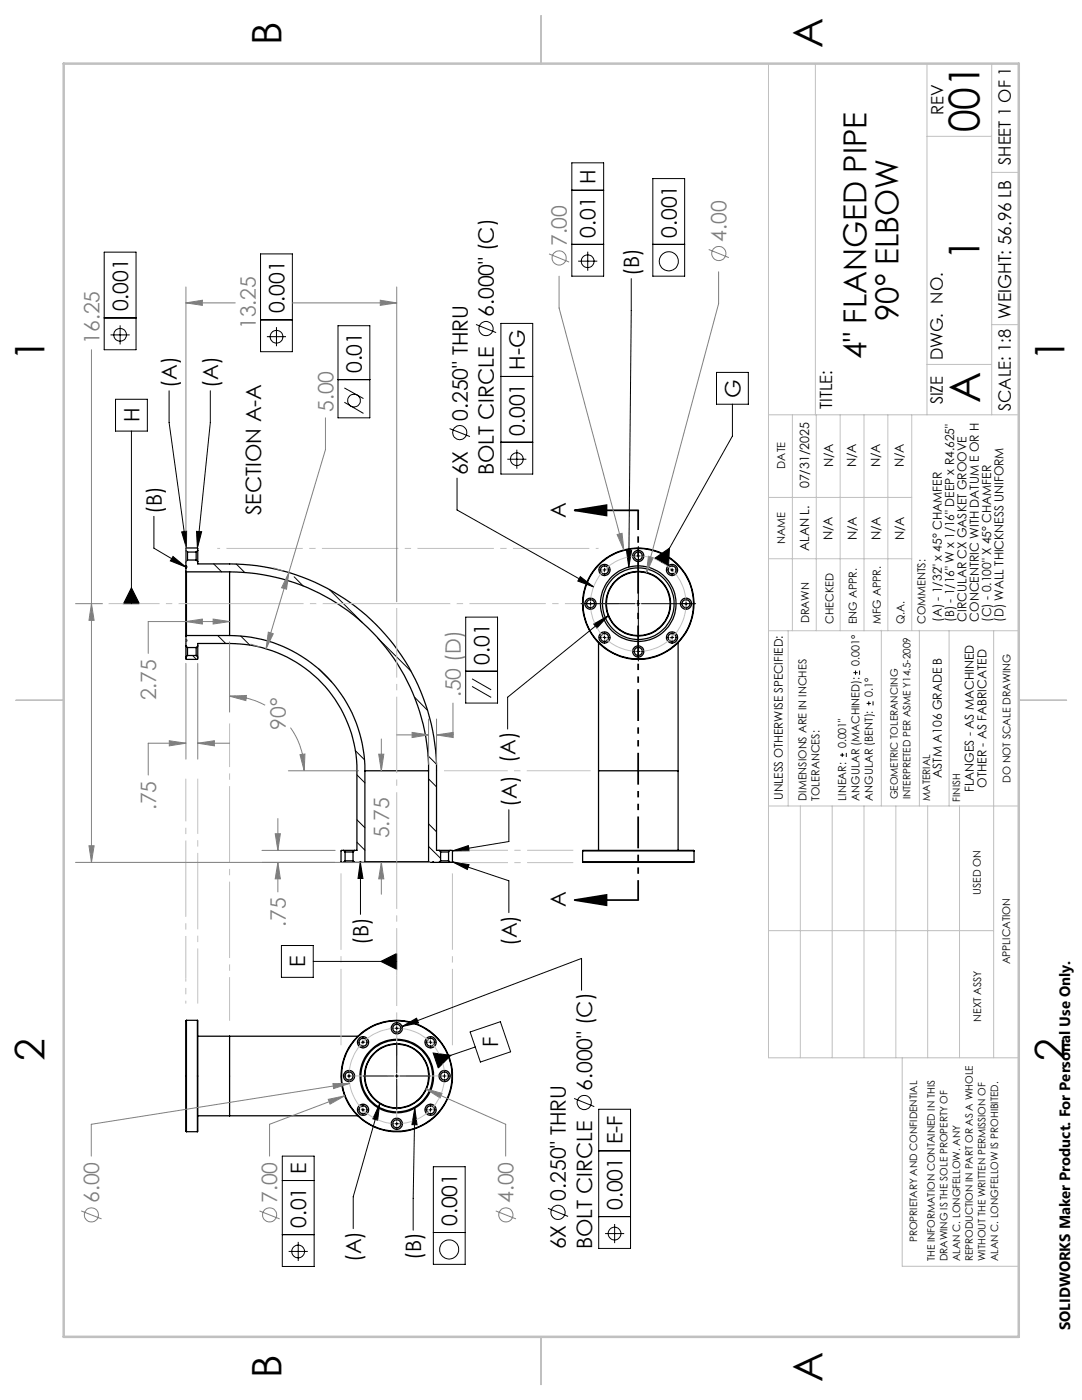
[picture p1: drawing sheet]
<svg xmlns="http://www.w3.org/2000/svg" width="216mm" height="279mm" viewBox="0 0 216 279" stroke-linecap="round" stroke-linejoin="round" font-family="sans-serif">
<g fill="none" stroke="#000" stroke-width=".25">
<path d="M37.1 112.9a.22 .22 0 0 1 .2 .2 .22 .22 0 0 1-.2 .3M37.1 109.9v2.2M37.1 112.9v.5M37.1 114v12.9M37.1 109.9l.1-.5h2.2l.1 .5M37.1 114l.1 .1M37.1 112.1v.8M37.1 113.4v.6M37.1 109.9l.3 .3M37.2 114.1v12.7M37.2 114.1h8.6M37.4 110.2v1.6"/>
<path d="M37.4 111.8h1.7M37.4 111.8l-.3 .3M37.4 110.2h1.7M39.1 110.2v1.6M39.1 111.8l.4 .3M39.5 112.1v.4a85.2 85.2 0 0 1 10.4 .3 41.2 41.2 0 0 1 37.2 41v15.9h.5M39.5 109.9v2.2M39.5 109.9l-.4 .3M45.8 114.1a39.7 39.7 0 0 1 39.7 39.7M45.8 114.1v12.7M37.1 127.6a.19 .19 0 0 1 .2 .2 .19 .19 0 0 1-.2 .2M37.1 128.9v2.2"/>
<path d="M37.1 127.6v.4M37.1 131.1l.1 .5h2.2l.1-.5M37.1 126.9v.7M37.1 128v.9M37.1 128.9l.3 .3M37.2 126.8l-.1 .1M37.2 126.8h8.6M37.4 129.2v1.6M37.4 129.2h1.7M37.4 130.8l-.3 .3M37.4 130.8h1.7M39.1 129.2v1.6"/>
<path d="M39.1 130.8l.4 .3M39.5 128.9v-.5h6.3a25.4 25.4 0 0 1 25.4 25.4v15.9h-.4M39.5 128.9v2.2M39.5 128.9l-.4 .3M45.8 126.8a27 27 0 0 1 27 27M119.4 128.3v25.5M135.3 128.3v25.5M72.8 153.8h12.7M72.8 153.8v18.2M85.5 153.8v18.2M119.4 153.8h15.9M119.4 153.8v15.9"/>
<path d="M135.3 153.8v15.9M68.5 169.7h2.3M68.5 172.1h2.3M68.5 169.7l-.5 .1v2.2l.5 .1M68.5 169.7l.4 .3M68.9 170h1.5M68.9 171.8h1.5M68.9 171.8l-.4 .3M68.9 170v1.8M70.4 171.8l.4 .3M70.4 170v1.8M70.8 172.1h1"/>
<path d="M70.8 169.7l-.4 .3M71.8 172.1l.1-.1 .1 .1M71.8 172.1h.2M72 172.1h.7M72.7 172.1h12.9M72.8 172h12.7M72.8 172l-.1 .1M85.5 172l.1 .1M85.6 172.1h.7M86.3 172.1l.1-.1 .1 .1M86.3 172.1h.2M86.5 172.1h1.1"/>
<path d="M87.6 172.1h2.2M87.6 169.7h2.2M87.6 169.7l.3 .3M87.9 171.8h1.6M87.9 170h1.6M87.9 170v1.8M87.9 171.8l-.3 .3M89.5 171.8l.3 .3M89.5 170v1.8M89.8 169.7l.5 .1v2.2l-.5 .1M89.8 169.7l-.3 .3M116.3 172v.1h22.1l.1-.1"/>
<path d="M116.3 172h22.2M116.3 169.8h22.2M116.3 169.8v-.1h22.1l.1 .1M116.3 169.8v2.2M138.5 169.8v2.2M37.2 203.6v22.3M37.2 203.6l-.1 .1v22.1l.1 .1M37.2 203.6h2.2M39.4 203.6v22.3M39.5 206.8h6.3M45.8 206.8h25.6M45.8 206.8v15.9"/>
<path d="M37.2 225.9h2.2M39.5 222.7h6.3M45.8 222.7h25.6"/>
<circle cx="120.6" cy="113.7" r="1.12"/>
<circle cx="120.6" cy="113.7" r=".81"/>
<circle cx="127.4" cy="111" r="1.12"/>
<circle cx="127.4" cy="111" r=".81"/>
<circle cx="134.1" cy="113.8" r="1.11"/>
<circle cx="134.1" cy="113.7" r=".81"/>
<circle cx="117.8" cy="120.5" r="1.12"/>
<circle cx="117.8" cy="120.5" r=".81"/>
<circle cx="120.6" cy="127.2" r="1.12"/>
<circle cx="120.6" cy="127.2" r=".81"/>
<circle cx="127.3" cy="120.5" r="7.1"/>
<circle cx="127.4" cy="120.5" r="11"/>
<circle cx="127.4" cy="130" r="1.12"/>
<circle cx="127.4" cy="130" r=".81"/>
<circle cx="127.4" cy="120.5" r="7.5"/>
<circle cx="127.4" cy="120.5" r="6.5"/>
<circle cx="127.4" cy="120.5" r="6.4"/>
<circle cx="127.4" cy="120.5" r="11.1"/>
<circle cx="134.1" cy="127.2" r="1.11"/>
<circle cx="134.1" cy="127.2" r=".81"/>
<circle cx="136.9" cy="120.5" r="1.12"/>
<circle cx="136.9" cy="120.5" r=".81"/>
<circle cx="69.6" cy="214.8" r="1.1"/>
<circle cx="69.6" cy="214.7" r=".78"/>
<circle cx="72.4" cy="208" r=".78"/>
<circle cx="72.4" cy="208" r="1.11"/>
<circle cx="79.2" cy="214.7" r="6.4"/>
<circle cx="79.2" cy="214.7" r="11.1"/>
<circle cx="79.2" cy="205.2" r="1.1"/>
<circle cx="79.2" cy="205.2" r=".78"/>
<circle cx="79.2" cy="214.7" r="7.3"/>
<circle cx="79.2" cy="214.7" r="11"/>
<circle cx="79.2" cy="214.8" r="7.1"/>
<circle cx="85.9" cy="208" r=".78"/>
<circle cx="85.9" cy="208" r="1.11"/>
<circle cx="88.7" cy="214.8" r="1.1"/>
<circle cx="88.7" cy="214.7" r=".78"/>
<circle cx="72.4" cy="221.5" r="1.1"/>
<circle cx="72.4" cy="221.5" r=".78"/>
<circle cx="79.2" cy="224.3" r="1.1"/>
<circle cx="79.2" cy="224.3" r=".78"/>
<circle cx="85.9" cy="221.5" r="1.1"/>
<circle cx="85.9" cy="221.5" r=".78"/>
</g>
<g fill="none" stroke="#000" stroke-width=".2">
<path d="M114.1 32.5h6.4v22.6h-6.4zM114.1 38h6.4M130.3 35.6h6.3v19.5h-6.3zM20.8 50.3h6.3v19.5h-6.3zM52 50.7h6.3v19.5h-6.3zM114.1 48.8h6.4M115.4 52.1h3.8M117.3 50.2v3.8M126 55.6l-.5 57.6M130.3 48.8h6.3M20.8 63.4h6.3M22.1 66.8h3.8"/>
<path d="M23 79.7h6.4v6.3h-6.4zM24 64.9v3.8M33.7 78v6.3l3.5 25.1M42 78v6.3l-2.6 25.1M52 63.8h6.3M53.3 67.2h3.8M55.2 65.3v3.8M67.4 65h6.4v18.4h-6.4zM67.4 75.8h6.4M68.7 77.4l3.8 2.1M95 64.8l4 1.6M99.9 64.5h6.4v30.1h-6.4z"/>
<path d="M99.9 75.1h6.4M143 74.3h6.3v6.4h-6.3zM26.2 86v34.5M68.7 80.3l3.8 2.2M89.7 85.5l4.1 1.6M91.2 95.4v6.4l27.2 15.3M99.9 88.3h6.4M101.2 91.6h3.8M103.1 89.7v3.9M146.1 80.7v6.3l-14.1 25.2M26.2 117.3l1.6 3.2h-3.2zM30.7 103v6.4l6.4 3.8"/>
<path d="M34.5 111.1l2.6 2.1-3.1-1.3zM36.2 106.2l1-.2v3.4zM39.2 106l1 .1-.8 3.3zM42.6 112.5l1.6 1.6M47.2 112.6l1.6 1.6M58.7 115.1l1.8 1.9M65.7 117.6l6.6 6.6M115.8 115.1l2.6 2-3.1-1.1zM117.8 119.4v.4M119.5 113.7h.5M120.3 113.7h.6M120.6 112.6v.5"/>
<path d="M120.6 113.4v.7M120.6 114.4v.5M121.3 113.7h.4M125 109.9h1l-.5 3.3zM126.2 111h.5M127.1 111h.6M127.4 109v10.8M128 111h.5M130.7 111.4l2.9-2-.2 3.6zM133 113.7h.5M133.8 113.7h.6M134.1 112.6v.5"/>
<path d="M134.1 113.4v.7M134.1 114.4v.5M134.7 113.7h.5M136.9 119.4v.4M38.4 130.8l.8 .8M43.4 126.8l1.6 1.6M48 126.9l1.8 1.8M63.6 133.5l2.6 2.6M75.4 127.4l6.6 6.6M82.7 139.1l2.6 2.7M92.9 123.2h6.4v17.1h-6.4zM92.9 134h6.4"/>
<path d="M94.2 137l3.8 2.2M94.2 135.5l3.8 2.2M115.9 120.5h10.8M117.8 120.2v.6M117.8 121.1v.5M118.5 124.5l2.9-1.6-2.3 2.4zM119.5 127.2h.5M120.3 127.2h.6M120.6 126.1v.5M120.6 126.9v.6M120.6 127.9v.4M121.3 127.2h.4"/>
<path d="M121.4 122.9l-20.1 16.2v6.4M126.2 130h.5M127.1 120.5h.6M127.1 130h.6M127.4 120.2v.6M127.4 121.1v10.8M128 120.5h10.8M128 130h.5M133 127.2h.5M133.8 127.2h.6M134.1 126.1v.5M134.1 126.9v.6"/>
<path d="M134.1 127.9v.4M134.7 127.2h.5M136.9 120.2v.6M136.9 121.1v.5M170.3 134.2h.8M170.7 133.8v.9M171.5 133.8v.9M173.4 140v.8M174.2 140v.8M70.9 149.8l1.8 1.8M71.2 154.6l1.6 1.6M85.4 150.8l1.7 1.7"/>
<path d="M85.5 155.5l1.6 1.5M167.6 150.7h.8M168.1 150.3v.8M168.9 150.3v.8M172.9 140.4h.9M71.2 168.1l1.6 1.6M71.2 163.6l1.6 1.6M71.9 172l.5 3.3h-1zM71.9 172v10.5M85.5 168.9l2.4 2.4M85.5 164.4l1.6 1.6M90.3 169.8l3.2-1 .1 1z"/>
<path d="M90.3 172l3.3 .6-.4 .9zM90.3 172l11.2 3.8v6.3M101.5 161.6v6.3l-11.2 1.9M56.2 188.7h6.3v6.3h-6.3zM62.5 191.9h16.7M76 191.9l3.2-1.6v3.2zM116 197.6v-6.3l-35.8 13.6M68.5 214.7h.5M69.3 214.7h.7M69.6 213.6v.5M69.6 214.4v.7M69.6 215.4v.5"/>
<path d="M70.3 214.7h.5M71.3 208h.5M72.1 208h.6M72.4 206.9v.5M72.4 207.7v.6M72.4 208.6v.5M72.5 214.7h6M73.1 208h.5M78.1 205.2h.4M78.8 214.7h.7M78.8 205.2h.7M79.2 204.1v.5"/>
<path d="M79.2 204.9v.6M79.2 205.8v.5M79.2 208.1v6M79.2 214.4v.7M79.2 215.4v6M79.8 214.7h6M79.8 205.2h.5M80.2 204.9l2.9-1.7 .4 1zM84.8 208h.5M85.6 208h.6M85.9 206.9v.5M85.9 207.7v.6"/>
<path d="M85.9 208.6v.5M86.4 210.2l3.6 .4-2.5 2.6zM86.5 208h.5M87.6 214.7h.5M88.4 214.7h.6M88.7 213.6v.5M88.7 214.4v.7M88.7 215.4v.5M89.3 214.7h.5M93.8 206l6-2.1 2.1 6-6 2.1zM94.8 209l-7.8 2.6M114.6 219.2l4 1.6"/>
<path d="M56.3 230.7h6.4v22.1h-6.4zM56.3 235.6h6.4M71.3 221.5h.5M72.1 221.5h.6M72.4 220.4v.4M72.4 221.2v.6M72.4 222.1v.5M73.1 221.5h.5M75.8 220.2l-.4 3.4-1-.3zM75.8 220.2l-5.3 18.6v6.4M78.1 224.3h.4M78.8 224.3h.7"/>
<path d="M79.2 223.2v.4M79.2 224v.6M79.2 224.9v.5M79.8 224.3h.5M82.8 221.2l.4 3.3-1-.1zM82.8 221.2l-.4 24.3M84.8 221.5h.5M85.6 221.5h.6M85.9 220.4v.4M85.9 221.2v.6M85.9 222.1v.5M86.5 232.8h6.3v19.5h-6.3z"/>
<path d="M86.5 221.5h.5M119.5 221.4h6.3v27.8h-6.3zM119.5 229.7h6.3M56.3 246.4h6.4M57.6 249.8h3.8M59.5 247.8v3.9M86.5 246h6.3M109.3 241.1l4.1 1.7M119.5 242.8h6.3M120.7 246.2h3.8M122.6 244.3v3.8"/>
<circle cx="117.3" cy="52.1" r="1.28"/>
<circle cx="133.5" cy="52.1" r="1.9"/>
<circle cx="24" cy="66.8" r="1.27"/>
<circle cx="55.2" cy="67.2" r="1.28"/>
<circle cx="70.6" cy="80" r="1.27"/>
<circle cx="97" cy="65.6" r="1.42"/>
<circle cx="91.7" cy="86.3" r="1.41"/>
<circle cx="103.1" cy="91.6" r="1.27"/>
<circle cx="116.6" cy="220" r="1.41"/>
<circle cx="59.5" cy="249.8" r="1.28"/>
<circle cx="89.6" cy="249.4" r="1.9"/>
<circle cx="111.3" cy="242" r="1.42"/>
<circle cx="122.6" cy="246.2" r="1.27"/>
</g>
<g fill="none" stroke="#808080" stroke-width=".2">
<path d="M37.1 57.3v54.8M75.9 59.9l3.3 .5-3.3 .5zM79.2 57.3v62.8M109.5 50.7l4.1 1.6M111.6 55.1v6.4l12.9 48.3M141.4 49.8l4 1.6M143.4 54.2v6.4l-14.4 53.7M18.3 69.8v102.3M37.1 60.4l3.3-.5v1zM37.1 60.4h9.8M58.3 60.4h20.9M64.9 83.4v6.3l-7.3 24.6"/>
<path d="M54.6 113.4l1.8 .5M57.6 114.3l-.4 3.3-1-.3zM57.6 114.3l-4.5 15.2M123.1 106.7l1-.3 .4 3.4zM129.4 111l.9 .3-1.3 3zM15.1 120.5h5.3M18.3 120.5l.5 3.3h-1zM37.1 124l3.3-.5v1zM37.1 127.2v1M37.1 132.4v19.1M39.5 132.4v19.1M42.5 123.5l3.3 .5-3.3 .5z"/>
<path d="M45.8 138.9l3.4-.1-.1 1zM45.8 138.9a14.8 14.8 0 0 1 7.1 1.8M45.8 128.1v14M45.8 124h-16.2v6.4M50 128.6l1.9 .5M53.5 126.2l1 .3-1.4 3zM33.8 147.8l3.3 .5-3.3 .6zM37.1 148.3h-7.5v6.4M39.5 148.3l3.3-.5v1.1zM39.5 148.3h6.3M57.5 153.8h14M58 145.2a14.9 14.9 0 0 1 2.7 8.6"/>
<path d="M59.9 150.6l.9-.1-.1 3.3zM75.6 150.5h1l-.5 3.3zM76.1 147.5v6.3M79.2 146.7h6.3M82.2 146.2l3.3 .5-3.3 .5zM85.5 143.5v9.1M87.1 146.7l3.3-.5v1zM87.1 143.5v9.1M90.4 140.3v6.4h-3.3M15.1 172.1h70.7M17.8 168.8h1l-.5 3.3zM52.3 169.7h14.6"/>
<path d="M54.9 166.4h1l-.5 3.3zM55.4 172.1l.5 3.3h-1zM55.4 163.4v6.3M55.4 172.1v5.9M76.1 172.1l.5 3.3h-1zM76.1 172.1v6.4M65.5 219.4l3.3-.7-2.9 1.7zM66.4 216.3l3.4-.1-3.2 1zM68.8 218.7l-15 5.7v6.3M69.8 216.2l-51.6 8.2v6.3M85 217.3l3.2 .9-.4 .9zM85 217.3l15.9 7.1v6.3"/>
<path d="M16.2 241.7l4.1 1.6M51.8 241.7l4 1.6M98.9 241.7l4 1.6"/>
<circle cx="111.6" cy="51.5" r="1.41"/>
<circle cx="143.4" cy="50.6" r="1.4"/>
<circle cx="18.2" cy="242.5" r="1.42"/>
<circle cx="53.8" cy="242.4" r="1.41"/>
<circle cx="100.9" cy="242.4" r="1.41"/>
</g>
<path d="M114.7 101.8l6.3-1v2.1zM114.7 101.8h12.7M114.7 179.6l6.3-1v2.1zM114.7 179.6h12.7" fill="none" stroke="#000" stroke-width=".35"/>
<g fill="none" stroke="#c0c0c0" stroke-width=".2">
<path d="M153.3 12.7v198.4h50M162.7 12.7v70.1M185 12.7v70.1M197.9 12.7v70.1M185 27.2h12.9M197.9 34.4h5.4M185 72.7h12.9M197.9 64.8h5.4M153.3 82.8h50M153.3 99.3h28.6M158.1 82.8v43.1M162.9 82.8v43.1"/>
<path d="M167.6 82.8v43.1M172.4 82.8v43.1M177.2 82.8v43.1M181.9 82.8v43M153.3 111.5h28.6M153.3 125.9h50M157.3 125.9v35M175.9 125.8v35.1M183.4 125.8v35.1M189.4 125.9v35M198.3 125.9v85.2M153.3 160.9h50"/>
<path d="M159.7 160.9v50.2M166 160.9v50.2M172.4 160.9v50.2M178.8 160.9v50.2M185.1 160.9v50.2M191.5 160.9v50.2M153.3 185.7h45M180 211.1v41.6h23.3"/>
<circle cx="127.4" cy="120.5" r="9.5"/>
<circle cx="79.2" cy="214.7" r="9.5"/>
</g>
<path d="M127.3 101.8v77.8" fill="none" stroke="#000" stroke-width=".35" stroke-dasharray="6.4 1.3 1.3 1.3 1.3 1.3" stroke-dashoffset="2.4" stroke-linecap="butt"/>
<path d="M119.4 109.4h-76.1" fill="none" stroke="#c0c0c0" stroke-width=".2" stroke-dasharray="15.2 1.3 1.3 1.3" stroke-dashoffset="-1.8" stroke-linecap="butt"/>
<path d="M117.8 153.8h-29.2" fill="none" stroke="#c0c0c0" stroke-width=".2" stroke-dasharray="15.2 1.3 1.3 1.3" stroke-dashoffset="2.5" stroke-linecap="butt"/>
<path d="M79.2 194.6v16.1" fill="none" stroke="#c0c0c0" stroke-width=".2" stroke-dasharray="15.2 1.3 1.3 1.3" stroke-dashoffset="9.1" stroke-linecap="butt"/>
<path d="M92.1 169.7h22.3M92.1 172.2h22.3" fill="none" stroke="#c0c0c0" stroke-width=".2" stroke-dasharray="15.2 1.3 1.3 1.3" stroke-dashoffset="6" stroke-linecap="butt"/>
<path d="M79.2 172v-50.7" fill="none" stroke="#c0c0c0" stroke-width=".2" stroke-dasharray="15.2 1.3 1.3 1.3" stroke-dashoffset="1.4" stroke-linecap="butt"/>
<path d="M79.2 172v22.6" fill="none" stroke="#c0c0c0" stroke-width=".2" stroke-dasharray="15.2 1.3 1.3 1.3" stroke-dashoffset="5.8" stroke-linecap="butt"/>
<path d="M45.8 120.5h-24.1" fill="none" stroke="#c0c0c0" stroke-width=".2" stroke-dasharray="15.2 1.3 1.3 1.3" stroke-dashoffset="5.1" stroke-linecap="butt"/>
<path d="M45.8 120.5h33.4" fill="none" stroke="#c0c0c0" stroke-width=".2" stroke-dasharray="15.2 1.3 1.3 1.3" stroke-dashoffset=".5" stroke-linecap="butt"/>
<path d="M79.2 120.5h44.2" fill="none" stroke="#c0c0c0" stroke-width=".2" stroke-dasharray="15.2 1.3 1.3 1.3" stroke-dashoffset="4.5" stroke-linecap="butt"/>
<path d="M37.1 195.3v5" fill="none" stroke="#c0c0c0" stroke-width=".2" stroke-dasharray="15.2 1.3 1.3 1.3" stroke-dashoffset="14.7" stroke-linecap="butt"/>
<path d="M69.6 214.7h19.1M79.2 224.3v-19.1" fill="none" stroke="#c0c0c0" stroke-width=".2" stroke-dasharray="15.2 1.3 1.3 1.3" stroke-dashoffset="7.6" stroke-linecap="butt"/>
<path d="M68 209.1v-35.3M90.3 209.1v-35.3" fill="none" stroke="#c0c0c0" stroke-width=".2" stroke-dasharray="15.2 1.3 1.3 1.3" stroke-dashoffset="-.5" stroke-linecap="butt"/>
<path d="M45.8 203.7v-59.3" fill="none" stroke="#c0c0c0" stroke-width=".2" stroke-dasharray="15.2 1.3 1.3 1.3" stroke-dashoffset="6.5" stroke-linecap="butt"/>
<path d="M37.1 195.3v-39.9" fill="none" stroke="#c0c0c0" stroke-width=".2" stroke-dasharray="15.2 1.3 1.3 1.3" stroke-dashoffset="6.7" stroke-linecap="butt"/>
<path d="M39.5 200.3v-44.9" fill="none" stroke="#c0c0c0" stroke-width=".2" stroke-dasharray="15.2 1.3 1.3 1.3" stroke-dashoffset="4.2" stroke-linecap="butt"/>
<path d="M108 3.1v9.6M3.2 139.7h9.5M203.3 139.7h9.5M108 266.8v9.5" fill="none" stroke="#c0c0c0" stroke-width=".25"/>
<path d="M12.7 12.7h190.6v254.1h-190.6z" fill="none" stroke="#c0c0c0" stroke-width=".5"/>
<g fill="#000">
<path d="M115.8 115.1l2.6 2-3.1-1.1z"/>
<path d="M114.7 101.8l6.3-1v2.1zM114.7 179.6l6.3-1v2.1z"/>
<path d="M118.5 124.5l2.9-1.6-2.3 2.4zM125 109.9h1l-.5 3.3zM130.7 111.4l2.9-2-.2 3.6zM71.9 172l.5 3.3h-1zM34.5 111.1l2.6 2.1-3.1-1.3zM90.3 169.8l3.2-1 .1 1zM90.3 172l3.3 .6-.4 .9zM39.2 106l1 .1-.8 3.3zM36.2 106.2l1-.2v3.4zM76 191.9l3.2-1.6v3.2zM26.2 117.3l1.6 3.2h-3.2zM75.8 220.2l-.4 3.4-1-.3zM82.8 221.2l.4 3.3-1-.1zM80.2 204.9l2.9-1.7 .4 1zM86.4 210.2l3.6 .4-2.5 2.6z"/>
</g>
<g fill="#808080">
<path d="M123.1 106.7l1.4 3.1-.4-3.4zM129.4 111l-.4 3.3 1.3-3zM55.4 172.1l.5 3.3h-1zM54.9 166.4h1l-.5 3.3zM59.9 150.6l.9-.1-.1 3.3zM45.8 138.9l3.4-.1-.1 1zM76.1 172.1l.5 3.3h-1zM75.6 150.5h1l-.5 3.3zM37.1 124l3.3-.5v1zM42.5 123.5l3.3 .5-3.3 .5zM33.8 147.8l3.3 .5-3.3 .6zM39.5 148.3l3.3-.5v1.1zM82.2 146.2l3.3 .5-3.3 .5zM87.1 146.7l3.3-.5v1zM53.5 126.2l1 .3-1.4 3zM57.6 114.3l-.4 3.3-1-.3zM65.5 219.4l.4 1 2.9-1.7zM85 217.3l2.8 1.8 .4-.9z"/>
<path d="M17.8 168.8h1l-.5 3.3zM18.3 120.5l.5 3.3h-1zM75.9 59.9l3.3 .5-3.3 .5zM37.1 60.4l3.3-.5v1zM66.4 216.3l.2 .9 3.2-1z"/>
</g>
<g font-size="8.5">
<text x="195.4" y="26.4" transform="rotate(-90 195.4 26.4)">001</text>
<text x="195.4" y="51.9" transform="rotate(-90 195.4 51.9)">1</text>
<text x="195.6" y="80.5" transform="rotate(-90 195.6 80.5)">A</text>
</g>
<g font-size="8.1">
<text x="56.1" y="9" transform="rotate(-90 56.1 9)">B</text>
<text x="164.1" y="9.7" transform="rotate(-90 164.1 9.7)">A</text>
<text x="8.9" y="72.1" transform="rotate(-90 8.9 72.1)">1</text>
<text x="212.4" y="72.1" transform="rotate(-90 212.4 72.1)">1</text>
<text x="8.9" y="211.8" transform="rotate(-90 8.9 211.8)">2</text>
<text x="212.4" y="211.8" transform="rotate(-90 212.4 211.8)">2</text>
<text x="56.1" y="275.1" transform="rotate(-90 56.1 275.1)">B</text>
<text x="164.1" y="275.8" transform="rotate(-90 164.1 275.8)">A</text>
</g>
<g font-size="6.4">
<text x="179.3" y="64" transform="rotate(-90 179.3 64)">90° ELBOW</text>
<text x="172.9" y="71.6" transform="rotate(-90 172.9 71.6)">4&quot; FLANGED PIPE</text>
</g>
<g font-size="4.2">
<text x="118.8" y="36.7" transform="rotate(-90 118.8 36.7)">H</text>
<text x="118.8" y="47.5" transform="rotate(-90 118.8 47.5)">0.01</text>
<text x="135" y="47.5" transform="rotate(-90 135 47.5)">0.001</text>
<text x="127.5" y="55.1" transform="rotate(-90 127.5 55.1)">(B)</text>
<text x="25.5" y="62.1" transform="rotate(-90 25.5 62.1)">0.001</text>
<text x="56.8" y="62.5" transform="rotate(-90 56.8 62.5)">0.001</text>
<text x="98.6" y="63.2" transform="rotate(-90 98.6 63.2)">6.000&quot; (C)</text>
<text x="35.3" y="77.4" transform="rotate(-90 35.3 77.4)">(A)</text>
<text x="43.6" y="77.4" transform="rotate(-90 43.6 77.4)">(A)</text>
<text x="72.2" y="74.5" transform="rotate(-90 72.2 74.5)">0.01</text>
<text x="104.7" y="73.8" transform="rotate(-90 104.7 73.8)">H-G</text>
<text x="93.3" y="84" transform="rotate(-90 93.3 84)">0.250&quot; THRU</text>
<text x="147.7" y="79.3" transform="rotate(-90 147.7 79.3)">G</text>
<text x="27.8" y="84.3" transform="rotate(-90 27.8 84.3)">H</text>
<text x="104.7" y="87" transform="rotate(-90 104.7 87)">0.001</text>
<text x="93.3" y="94.9" transform="rotate(-90 93.3 94.9)">6X</text>
<text x="98.6" y="94.9" transform="rotate(-90 98.6 94.9)">BOLT CIRCLE</text>
<text x="32.3" y="102.5" transform="rotate(-90 32.3 102.5)">(B)</text>
<text x="52.1" y="102.9" transform="rotate(-90 52.1 102.9)">SECTION A-A</text>
<text x="112.9" y="103.3" transform="rotate(-90 112.9 103.3)">A</text>
<text x="97.7" y="132.7" transform="rotate(-90 97.7 132.7)">0.01</text>
<text x="102.9" y="152.2" transform="rotate(-90 102.9 152.2)">(A)</text>
<text x="103.1" y="161" transform="rotate(-90 103.1 161)">(A)</text>
<text x="112.9" y="181.1" transform="rotate(-90 112.9 181.1)">A</text>
<text x="73.5" y="188.5" transform="rotate(-90 73.5 188.5)">(B)</text>
<text x="103.1" y="188.9" transform="rotate(-90 103.1 188.9)">(A)</text>
<text x="60.9" y="193" transform="rotate(-90 60.9 193)">E</text>
<text x="99.4" y="208.9" transform="rotate(-90 99.4 208.9)">F</text>
<text x="118.2" y="217.7" transform="rotate(-90 118.2 217.7)">6.000&quot; (C)</text>
<text x="124.2" y="228.4" transform="rotate(-90 124.2 228.4)">E-F</text>
<text x="61.1" y="234.3" transform="rotate(-90 61.1 234.3)">E</text>
<text x="112.9" y="239.6" transform="rotate(-90 112.9 239.6)">0.250&quot; THRU</text>
<text x="61.1" y="245.1" transform="rotate(-90 61.1 245.1)">0.01</text>
<text x="91.2" y="244.7" transform="rotate(-90 91.2 244.7)">0.001</text>
<text x="124.2" y="241.5" transform="rotate(-90 124.2 241.5)">0.001</text>
<text x="72.1" y="251.9" transform="rotate(-90 72.1 251.9)">(A)</text>
<text x="84" y="251.5" transform="rotate(-90 84 251.5)">(B)</text>
<text x="112.9" y="249.3" transform="rotate(-90 112.9 249.3)">6X</text>
<text x="118.2" y="249.3" transform="rotate(-90 118.2 249.3)">BOLT CIRCLE</text>
</g>
<g font-size="4.2" fill="#808080">
<text x="113.1" y="49.1" transform="rotate(-90 113.1 49.1)">7.00</text>
<text x="145" y="48.2" transform="rotate(-90 145 48.2)">4.00</text>
<text x="51.1" y="65.7" transform="rotate(-90 51.1 65.7)">13.25</text>
<text x="19.9" y="68.6" transform="rotate(-90 19.9 68.6)">16.25</text>
<text x="66.5" y="82.2" transform="rotate(-90 66.5 82.2)">5.00</text>
<text x="31.2" y="139.8" transform="rotate(-90 31.2 139.8)">2.75</text>
<text x="92" y="139.1" transform="rotate(-90 92 139.1)">.50 (D)</text>
<text x="57" y="145.6" transform="rotate(-90 57 145.6)">90°</text>
<text x="31.2" y="161.7" transform="rotate(-90 31.2 161.7)">.75</text>
<text x="77.7" y="167.3" transform="rotate(-90 77.7 167.3)">5.75</text>
<text x="57" y="185" transform="rotate(-90 57 185)">.75</text>
<text x="19.8" y="240.1" transform="rotate(-90 19.8 240.1)">6.00</text>
<text x="55.3" y="240.1" transform="rotate(-90 55.3 240.1)">7.00</text>
<text x="102.5" y="240.1" transform="rotate(-90 102.5 240.1)">4.00</text>
</g>
<text font-size="3.5" x="201.8" y="63.6" transform="rotate(-90 201.8 63.6)">WEIGHT: 56.96 LB</text>
<g font-size="3.4">
<text x="188.3" y="22.9" transform="rotate(-90 188.3 22.9)">REV</text>
<text x="201.7" y="32.9" transform="rotate(-90 201.7 32.9)">SHEET 1 OF 1</text>
<text x="188.2" y="71.9" transform="rotate(-90 188.2 71.9)">DWG. NO.</text>
<text x="166.1" y="81.6" transform="rotate(-90 166.1 81.6)">TITLE:</text>
<text x="188.1" y="80.7" transform="rotate(-90 188.1 80.7)">SIZE</text>
<text x="201.7" y="82.1" transform="rotate(-90 201.7 82.1)">SCALE: 1:8</text>
</g>
<text font-size="3" x="213.5" y="265.5" transform="rotate(-90 213.5 265.5)">SOLIDWORKS Maker Product. For Personal Use Only.</text>
<g font-size="2.5">
<text x="166.2" y="93.3" transform="rotate(-90 166.2 93.3)">N/A</text>
<text x="170.8" y="93.3" transform="rotate(-90 170.8 93.3)">N/A</text>
<text x="175.6" y="93.3" transform="rotate(-90 175.6 93.3)">N/A</text>
<text x="180.3" y="93.3" transform="rotate(-90 180.3 93.3)">N/A</text>
<text x="161.5" y="97.4" transform="rotate(-90 161.5 97.4)">07/31/2025</text>
<text x="166.1" y="107.8" transform="rotate(-90 166.1 107.8)">N/A</text>
<text x="171" y="107.8" transform="rotate(-90 171 107.8)">N/A</text>
<text x="175.7" y="107.8" transform="rotate(-90 175.7 107.8)">N/A</text>
<text x="180.4" y="107.8" transform="rotate(-90 180.4 107.8)">N/A</text>
<text x="161.5" y="110" transform="rotate(-90 161.5 110)">ALAN L.</text>
<text x="187.9" y="124.1" transform="rotate(-90 187.9 124.1)">(A) - 1/32&quot; x 45° CHAMFER</text>
<text x="190.4" y="124.1" transform="rotate(-90 190.4 124.1)">(B) - 1/16&quot; W x 1/16&quot; DEEP x R4.625&quot;</text>
<text x="192.9" y="124.1" transform="rotate(-90 192.9 124.1)">CIRCULAR CX GASKET GROOVE</text>
<text x="195.3" y="124.1" transform="rotate(-90 195.3 124.1)">CONCENTRIC WITH DATUM E OR H</text>
<text x="197.8" y="124.1" transform="rotate(-90 197.8 124.1)">(C) - 0.100&quot; X 45° CHAMFER</text>
<text x="200.3" y="124.1" transform="rotate(-90 200.3 124.1)">(D) WALL THICKNESS UNIFORM</text>
<text x="187.9" y="155.2" transform="rotate(-90 187.9 155.2)">ASTM A106 GRADE B</text>
<text x="194.3" y="158.1" transform="rotate(-90 194.3 158.1)">FLANGES - AS MACHINED</text>
<text x="196.8" y="157.2" transform="rotate(-90 196.8 157.2)">OTHER - AS FABRICATED</text>
</g>
<text font-size="2.4" x="156.2" y="159.7" transform="rotate(-90 156.2 159.7)">UNLESS OTHERWISE SPECIFIED:</text>
<g font-size="2.2">
<text x="156.7" y="93.5" transform="rotate(-90 156.7 93.5)">DATE</text>
<text x="156.7" y="108.6" transform="rotate(-90 156.7 108.6)">NAME</text>
<text x="161.5" y="124.4" transform="rotate(-90 161.5 124.4)">DRAWN</text>
<text x="166.3" y="124.6" transform="rotate(-90 166.3 124.6)">CHECKED</text>
<text x="171" y="124.6" transform="rotate(-90 171 124.6)">ENG APPR.</text>
<text x="175.7" y="124.5" transform="rotate(-90 175.7 124.5)">MFG APPR.</text>
<text x="180.5" y="124.5" transform="rotate(-90 180.5 124.5)">Q.A.</text>
<text x="184.7" y="124.5" transform="rotate(-90 184.7 124.5)">COMMENTS:</text>
<text x="171.5" y="132.9" transform="rotate(-90 171.5 132.9)">0.001°</text>
<text x="174.2" y="139" transform="rotate(-90 174.2 139)">0.1°</text>
<text x="168.9" y="149.4" transform="rotate(-90 168.9 149.4)">0.001&quot;</text>
<text x="160.9" y="159.8" transform="rotate(-90 160.9 159.8)">DIMENSIONS ARE IN INCHES</text>
<text x="163.6" y="159.8" transform="rotate(-90 163.6 159.8)">TOLERANCES:</text>
<text x="168.9" y="159.8" transform="rotate(-90 168.9 159.8)">LINEAR:</text>
<text x="171.5" y="159.8" transform="rotate(-90 171.5 159.8)">ANGULAR (MACHINED):</text>
<text x="174.2" y="159.8" transform="rotate(-90 174.2 159.8)">ANGULAR (BENT):</text>
</g>
<g font-size="2.1">
<text x="201.6" y="156.3" transform="rotate(-90 201.6 156.3)">DO NOT SCALE DRAWING</text>
<text x="195.7" y="178.6" transform="rotate(-90 195.7 178.6)">USED ON</text>
<text x="201.6" y="192.5" transform="rotate(-90 201.6 192.5)">APPLICATION</text>
<text x="195.8" y="203.9" transform="rotate(-90 195.8 203.9)">NEXT ASSY</text>
</g>
<g font-size="2">
<text x="179.1" y="159.5" transform="rotate(-90 179.1 159.5)">GEOMETRIC TOLERANCING</text>
<text x="181.7" y="159.5" transform="rotate(-90 181.7 159.5)">INTERPRETED PER ASME Y14.5-2009</text>
<text x="185.6" y="159.8" transform="rotate(-90 185.6 159.8)">MATERIAL</text>
<text x="191.6" y="160" transform="rotate(-90 191.6 160)">FINISH</text>
<text x="183" y="247.9" transform="rotate(-90 183 247.9)">PROPRIETARY AND CONFIDENTIAL</text>
<text x="186.6" y="251.7" transform="rotate(-90 186.6 251.7)">THE INFORMATION CONTAINED IN THIS</text>
<text x="189.1" y="251.7" transform="rotate(-90 189.1 251.7)">DRAWING IS THE SOLE PROPERTY OF</text>
<text x="191.6" y="251.7" transform="rotate(-90 191.6 251.7)">ALAN C. LONGFELLOW. ANY</text>
<text x="194.1" y="251.7" transform="rotate(-90 194.1 251.7)">REPRODUCTION IN PART OR AS A WHOLE</text>
<text x="196.7" y="251.7" transform="rotate(-90 196.7 251.7)">WITHOUT THE WRITTEN PERMISSION OF</text>
<text x="199.2" y="251.7" transform="rotate(-90 199.2 251.7)">ALAN C. LONGFELLOW IS PROHIBITED.</text>
</g>
</svg>
